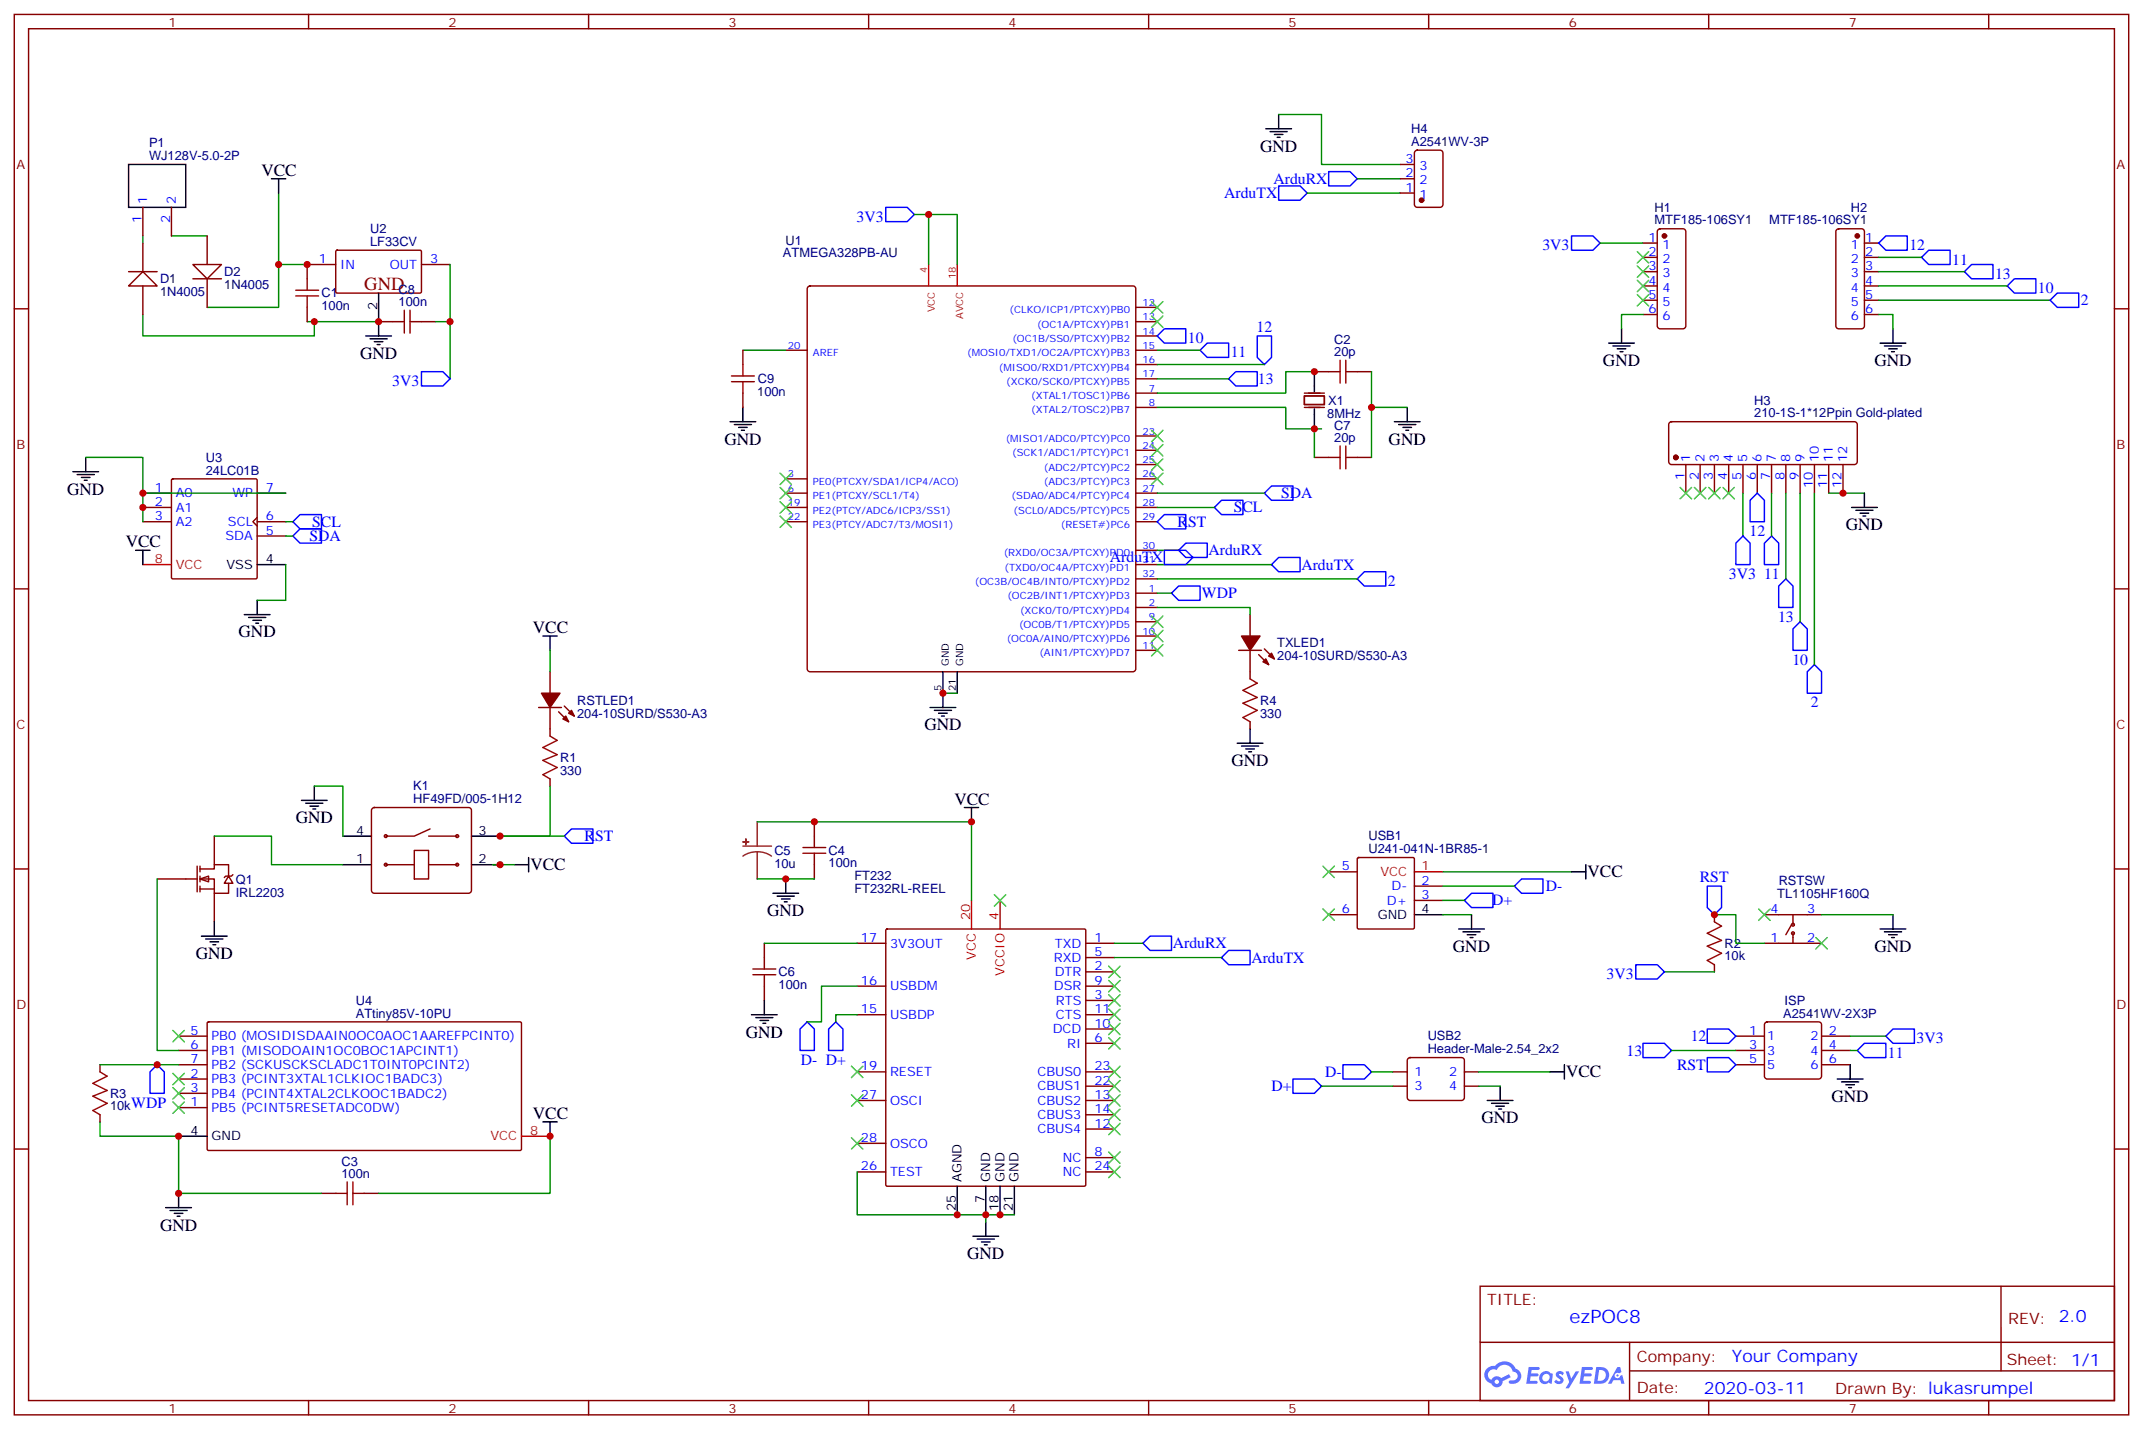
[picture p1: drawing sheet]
<svg xmlns="http://www.w3.org/2000/svg" width="529mm" height="353mm" viewBox="0 0 529 353" stroke-linecap="round" stroke-linejoin="round" font-family="sans-serif">
<g fill="none" stroke="#870000" stroke-width=".35">
<path d="M3.5 3.6h522.1v345.7h-522.1zM7.1 7.1h515v338.7h-515zM76.2 3.6v3.5M145.3 3.6v3.5M214.5 3.6v3.5M283.6 3.6v3.5M352.8 3.6v3.5M421.9 3.6v3.5M491.1 3.6v3.5M3.5 76.2h3.6M522.1 76.2h3.5M3.5 145.4h3.6"/>
<path d="M522.1 145.4h3.5M3.5 214.5h3.6M522.1 214.5h3.5M3.5 283.7h3.6M522.1 283.7h3.5M365.5 317.5h156.6v28.3h-156.6zM494.1 317.6v20.8M365.5 331.4h156.5M402.4 338.4h119.6M402.4 331.4v14.1M76.2 345.8v3.5M145.3 345.8v3.5"/>
<path d="M214.5 345.8v3.5M283.6 345.8v3.5M352.8 345.8v3.5M421.9 345.8v3.5M491.1 345.8v3.5"/>
</g>
<g fill="#5487ff">
<path d="M384.5 338.7a1.22 1.22 0 0 1 1.7 .3l-.4 .6a.47 .47 0 0 0-.3-.5 .47 .47 0 0 0-.6 .2l.1 .2a1.3 1.3 0 0 1 1 1.7 1.39 1.39 0 0 1-2.2-.1l.4-.5 .8 .4a.29 .29 0 0 0 .3-.3 .29 .29 0 0 0-.3-.3 1.04 1.04 0 0 1-.5-1.7z"/>
<path d="M377.5 337.5h2.3a.37 .37 0 0 1 .4 .3 .37 .37 0 0 1-.4 .4h-1.6l-.1 .9h1.5l.3 .3-.4 .4h-1.5l-.2 1.1h1.5a.36 .36 0 0 1 .4 .4 .36 .36 0 0 1-.4 .3h-2.4z"/>
<path d="M390.6 337.5h2.4a.37 .37 0 0 1 .4 .3 .37 .37 0 0 1-.4 .4h-1.7l-.1 .9h1.5l.4 .3-.4 .4h-1.6l-.2 1.1h1.6a.36 .36 0 0 1 .4 .3 .36 .36 0 0 1-.4 .4h-2.5z"/>
<path d="M399.4 337.5h.7l.3 1.2-.6 .3a.69 .69 0 0 0-1 .3 .69 .69 0 0 0 .4 1 .69 .69 0 0 0 .9-.6l.5-.3 .5 2.2h-.7l-.3-.9h-1.7l-.5 .9h-.9z"/>
<path d="M386.6 338.5h.8l.6 1.9 1.1-1.9h.8l-2.5 4.2h-.8l.9-1.5z"/>
<path d="M394.2 337.5l-.6 4.1h1.3a2.11 2.11 0 0 0 2.5-2.1 2.11 2.11 0 0 0-2.6-2zM394.9 338.2a1.39 1.39 0 0 1 1.6 1.4 1.39 1.39 0 0 1-1.7 1.3h-.3z"/>
<path d="M380.5 339.1a1.47 1.47 0 0 0-.2 2.1 1.47 1.47 0 0 0 2.1 .1l.8 .3 .2-2.3-.1-.2-.4-.1a1.49 1.49 0 0 0-2.4 .1zM381.1 339.5a.92 .92 0 0 1 1.6 .5 .92 .92 0 0 1-1.3 1 .9 .9 0 0 1-.3-1.5z"/>
<path d="M367.2 337.8a2.18 2.18 0 0 0 1 3.8 1.44 1.44 0 0 0 1.7 .9 1.44 1.44 0 0 0 1.1-1.5l2.1-1-.5-.7-1.9 .9a1.47 1.47 0 0 0-2.4 .5 1.39 1.39 0 0 1-.7-2 1.39 1.39 0 0 1 2-.5 2.12 2.12 0 0 1 2.2-1.3 2.12 2.12 0 0 1 1.8 1.7 1.07 1.07 0 0 1 1.2 1.1 1.07 1.07 0 0 1-1.1 1.1h-.6a.43 .43 0 0 0-.5 .3 .43 .43 0 0 0 .4 .5 1.98 1.98 0 0 0 2.5-1.2 1.98 1.98 0 0 0-1.3-2.5 2.98 2.98 0 0 0-5-.7l-1.1 .1zM369.1 341.1a.55 .55 0 0 1 1.1 0 .55 .55 0 0 1-1.1 0z"/>
<circle cx="399.4" cy="339.6" r=".26"/>
</g>
<path d="M35.3 58.2v1.8M42.3 58.2h8.9M35.3 77.6v5.3h42.3v-3.5M68.8 65.3v10.6h-17.6" fill="none" stroke="#008700" stroke-width=".35"/>
<path d="M47.6 65.3h7.1l-3.5 3.5z" fill="#fff" stroke="#870000" stroke-width=".35"/>
<path d="M51.2 58.2v7.1M47.6 68.8h7.1M51.2 68.8v7.1" fill="none" stroke="#870000" stroke-width=".35"/>
<path d="M31.7 70.6l3.6-3.5 3.5 3.5z" fill="#fff" stroke="#870000" stroke-width=".35"/>
<g fill="none" stroke="#870000" stroke-width=".35">
<path d="M35.3 51.2v7M42.3 51.2v7M31.7 67.1h7.1M35.3 60v7.1M35.3 70.6v7M75.8 75.9v3.5M82.9 65.3h-7.1v3.5M83 61.9l.3-.1h20.6l.2 .3-.1 10.1-.3 .2-20.6-.1-.2-.3zM104.1 65.3h7M42.4 118.4l.3-.2h20.4l.4 .2v24.2l-.2 .3h-20.6l-.3-.2zM35.3 121.7h7M35.3 128.8h7"/>
<path d="M35.3 125.3h7M63.5 127.7l-1.1 1.1 1.1 1.1M63.5 121.7h7.1M63.5 132.3h7.1M63.5 128.8h7.1M44.1 255.8h7.1M44.1 259.3h7.1M51.2 252.4l.3-.1h77.1l.2 .3-.1 31.2-.3 .2h-77.1l-.1-.3zM24.7 262.9v1.7M24.7 275.2v1.8M44.1 273.4h7.1M44.1 266.4h7.1"/>
<path d="M44.1 269.9h7.1M44.1 262.9h7.1M79.4 294.6h3.5M90 294.6h3.5"/>
</g>
<path d="M68.8 47.7v17.6h7M75.8 79.4h17.7M111.1 65.3v28.2M21.2 112.9h14.1v15.9M70.6 139.4v8.8h-7.1M70.6 128.8h1.7M70.6 132.3h1.7M24.7 277v3.5h19.4v14.1h35.3M24.7 262.9h19.4M135.8 280.5v14.1h-42.3" fill="none" stroke="#008700" stroke-width=".35"/>
<path d="M73 73.1h5.7M73 71.6h5.7M75.8 68.8v2.8M75.8 73.1v2.8M24.7 264.6l1.8 1.1-3.6 1.7 3.6 1.8-3.6 1.4 3.6 1.8-3.6 1.7 1.8 1.1M82.9 294.6h2.8M85.7 291.8v5.6M87.1 291.8v5.6M87.1 294.6h2.9" fill="none" stroke="#a10000" stroke-width=".35"/>
<g fill="none" stroke="#000" stroke-width=".35">
<path d="M31.7 40.6h14.2v10.6h-14.2zM67 44.1h3.6M68.8 44.1v3.6M93.5 72.4v10.5M90.3 82.9h6.4M91.4 83.6h4.2M92.4 84.3h2.1M93.1 85.1h.7M18 116.5h6.3M19 117.2h4.3M20.1 117.9h2.1M20.8 118.6h.7"/>
<path d="M21.2 112.9v3.6M63.5 139.4h7.1M60.3 151.7h6.4M61.4 152.4h4.2M62.4 153.1h2.2M63.1 153.8h.8M63.5 148.2v3.5M40.9 298.1h6.4M42 298.8h4.2M43 299.5h2.2M44.1 280.5h7.1M44.1 294.6v3.5"/>
<path d="M43.7 300.2h.7"/>
</g>
<path d="M104.1 91.8h5.3l1.7 1.7-1.7 1.8h-5.3zM72.3 132.3l1.8-1.7h5.3v3.5h-5.3zM74.1 127h5.3v3.6h-5.3l-1.8-1.8zM38.8 262.9l1.8 1.7v5.3h-3.6v-5.3z" fill="none" stroke="#00f" stroke-width=".35"/>
<path d="M35.3 139.4h7M128.8 280.5h7" fill="none" stroke="#f00" stroke-width=".35"/>
<g fill="#fff" stroke="#870000" stroke-width=".35">
<path d="M49.4 217l2.1-.7v1.4z"/>
<path d="M56.4 216.3l1.1 1.8h-2.1z"/>
</g>
<g fill="none" stroke="#870000" stroke-width=".35">
<path d="M349.5 37.3l.5-.2h5.6a.71 .71 0 0 1 .7 .7v12.7a.76 .76 0 0 1-.7 .7h-5.6a.76 .76 0 0 1-.8-.7v-12.7zM345.7 47.7h3.5M345.7 44.1h3.5M345.7 40.6h3.5M409.5 56.7l.4-.2h5.7a.71 .71 0 0 1 .7 .7v23.3a.76 .76 0 0 1-.7 .7h-5.7a.76 .76 0 0 1-.7-.7v-23.3zM453.6 56.7l.4-.2h5.7a.71 .71 0 0 1 .7 .7v23.3a.76 .76 0 0 1-.7 .7h-5.7a.76 .76 0 0 1-.7-.7v-23.3zM93.5 79.4h3.5M104.1 79.4h3.5M280.5 75.9h5.3M280.5 79.4h5.3M405.7 60h3.5M405.7 63.5h3.5"/>
<path d="M405.7 67.1h3.5M405.7 70.6h3.5M405.7 74.1h3.5M405.7 77.6h3.5M460.4 60h3.5M460.4 63.5h3.5M460.4 67.1h3.5M460.4 70.6h3.5M460.4 74.1h3.5M460.4 77.6h3.5M183.4 86.5v3.5M183.4 97v3.6"/>
<path d="M194 86.5h5.3M280.5 97h5.3M280.5 86.5h5.3M280.5 82.9h5.3M280.5 90h5.3M280.5 93.5h5.3M322.1 97.8h4.9v2.1h-4.9zM322.1 97h4.9M324.6 91.8h3.5M335.1 91.8h3.6M194 118.2h5.3M280.5 118.2h5.3"/>
<path d="M280.5 100.6h5.3M280.5 107.6h5.3M280.5 111.2h5.3M280.5 114.7h5.3M322.1 100.6h4.9M324.6 112.9h3.5M335.1 112.9h3.6M412.3 104.3l.4-.2h45.2a.71 .71 0 0 1 .7 .7v9.2a.76 .76 0 0 1-.7 .7h-45.2a.76 .76 0 0 1-.7-.7v-9.2zM416.3 114.7v7M419.8 114.7v7M423.3 114.7v7M426.9 114.7v7"/>
<path d="M430.4 114.7v7M433.9 114.7v7M437.4 114.7v7M441 114.7v7M444.5 114.7v7M448 114.7v7M451.6 114.7v7M455.1 114.7v7M194 121.7h5.3M194 128.8h5.3M194 125.3h5.3M280.5 121.7h5.3"/>
<path d="M280.5 135.9h5.3M280.5 139.4h5.3M280.5 128.8h5.3M280.5 125.3h5.3M280.5 146.4h5.3M280.5 150h5.3M280.5 153.5h5.3M280.5 157h5.3M280.5 142.9h5.3M308.7 151.7v5.3M133 174.7h5.6M135.8 165.8v5.3"/>
<path d="M135.8 174.7v7M137.9 175.7l2.5 2.5M139.3 174.3l2.5 2.5M280.5 160.5h5.3M305.9 160.5h5.6M308.7 160.5v7.1M308.7 178.2v1.8M310.8 161.6l2.5 2.5M312.2 160.2l2.5 2.5M92 199.6l.4-.2h23.3a.71 .71 0 0 1 .7 .7v19.7a.76 .76 0 0 1-.7 .7h-23.3a.76 .76 0 0 1-.7-.7v-19.7zM135.8 192.3v1.8M38.8 217h9.9"/>
<path d="M48.7 213.8v6.4M49.4 214.5h3.5v-1h3.5v2.8M49.4 217h3.5v3.5h3.5v-2.4M49.4 219.5h3.5M49.4 213.8v1.4M49.4 216.3v1.4M49.4 218.8v1.4M52.9 206.4v7.1M57.5 215.9l-.4 .4h-1.4l-.3 .3M95.2 213.5h7.1M102.3 209.9h3.5v7.1h-3.5zM105.8 206.4h7.1"/>
<path d="M105.8 213.5h7.1M106.2 204.6l-3.9 1.8h-7.1M201.1 202.9v3.5M201.1 213.5v3.5M328.1 215.2h7M335.2 211.9l.3-.2h13.4l.3 .2v17.1l-.1 .3h-13.6l-.3-.2zM349.2 218.8h7.1M52.9 220.5v7.1M188.7 232.9v3.5M211.7 232.9h7M218.8 229.5l.3-.2h48.7l.3 .2v63l-.2 .3h-48.8l-.3-.2zM268.1 236.4h7.1"/>
<path d="M268.1 232.9h7.1M268.1 239.9h7.1M328.1 225.8h7M349.2 222.3h7.1M423.3 225.8v1.8M423.3 238.2v1.7M435.7 232.9h14.1M435.7 225.8h14.1M442.4 228.3l-1.4 2.5M442.7 225.8v2.5M442.7 230.4v2.5M188.7 243.5v3.5"/>
<path d="M211.7 243.5h7M211.7 250.5h7M268.1 257.6h7.1M268.1 243.5h7.1M268.1 254h7.1M268.1 250.5h7.1M268.1 247h7.1M428.6 255.8h7.1M428.6 259.3h7.1M435.9 252.5l.5-.2h12.7a.71 .71 0 0 1 .7 .7v12.7a.76 .76 0 0 1-.7 .7h-12.7a.76 .76 0 0 1-.7-.7v-12.7zM449.8 255.8h7M449.8 259.3h7"/>
<path d="M211.7 271.7h7M211.7 264.6h7M268.1 278.7h7.1M268.1 271.7h7.1M268.1 275.2h7.1M268.1 264.6h7.1M268.1 268.1h7.1M344 264.6h3.5M344 268.1h3.5M347.7 261.3l.5-.2h12.7a.71 .71 0 0 1 .7 .7v9.2a.76 .76 0 0 1-.7 .7h-12.7a.76 .76 0 0 1-.7-.7v-9.2zM361.6 264.6h3.5M361.6 268.1h3.5"/>
<path d="M428.6 262.9h7.1M449.8 262.9h7M211.7 289.3h7M211.7 282.3h7M268.1 289.3h7.1M268.1 285.8h7.1"/>
<circle cx="95.3" cy="213.5" r=".35"/>
<circle cx="95.3" cy="206.4" r=".35"/>
<circle cx="112.9" cy="213.5" r=".35"/>
<circle cx="112.9" cy="206.4" r=".35"/>
<circle cx="442.7" cy="230.4" r=".35"/>
<circle cx="442.7" cy="228.3" r=".35"/>
</g>
<g fill="none" stroke="#000" stroke-width=".35">
<path d="M312.6 31.8h6.3M313.6 32.5h4.3M314.7 33.2h2.1M315.4 33.9h.7M315.7 28.3v3.5M324.6 91.8v4.9M397.2 84.7h6.4M398.3 85.4h4.2M399.3 86.1h2.2M400 86.8h.8M400.4 81.2v3.5M464.3 84.7h6.3"/>
<path d="M465.3 85.4h4.2M466.4 86.1h2.1M467.1 86.8h.7M467.4 81.2v3.5M180.3 104.1h6.3M181.3 104.8h4.3M182.4 105.5h2.1M183.1 106.2h.7M183.4 100.6v3.5M324.6 100.9v5M344.3 104.1h6.4M345.4 104.8h4.2"/>
<path d="M346.4 105.5h2.1M347.1 106.2h.7M347.5 100.6v3.5M33.5 135.9h3.5M35.3 135.9v3.5M457.2 125.3h6.3M458.3 126h4.2M459.3 126.7h2.1M460 127.4h.7M460.4 121.7v3.6M134.1 157h3.5M135.8 157v3.5"/>
<path d="M229.7 174.7h6.3M230.7 175.4h4.2M231.8 176.1h2.1M232.5 176.8h.7M232.8 165.8v8.9M236.4 165.8v5.3M308.7 180v3.5M74.4 197.6h6.4M75.5 198.3h4.2M76.6 199h2.1M77.3 199.7h.7M77.6 194.1v3.5"/>
<path d="M238.1 199.4h3.6M239.9 199.4v3.5M305.5 183.5h6.4M306.6 184.2h4.2M307.6 184.9h2.1M308.3 185.6h.7M84.7 206.4h7M84.7 213.5h7M116.4 206.4h7.1M116.4 213.5h7.1M127 213.5h3.5M130.5 211.7v3.5"/>
<path d="M194 217v3.5M388.1 215.2h3.5M391.6 213.5v3.5M49.7 231.1h6.4M50.8 231.8h4.2M51.9 232.5h2.1M52.6 233.2h.7M52.9 227.6v3.5M190.9 220.5h6.3M191.9 221.2h4.2M193 221.9h2.1M193.7 222.6h.7"/>
<path d="M349.2 225.8h7.1M360.2 229.3h6.3M361.2 230h4.3M362.3 230.8h2.1M363 231.5h.7M363.4 225.8v3.5M464.3 229.3h6.3M465.3 230h4.2M466.4 230.8h2.1M467.1 231.5h.7M467.4 225.8v3.5M185.6 250.5h6.3"/>
<path d="M186.6 251.2h4.3M187.7 251.9h2.1M188.4 252.6h.7M188.7 247v3.5M134.1 277h3.5M135.8 277v3.5M367.2 271.7h6.4M368.3 272.4h4.2M369.4 273.1h2.1M370.1 273.8h.7M370.4 268.1v3.6M382.8 264.6h3.5"/>
<path d="M386.3 262.9v3.5M453.7 266.4h6.3M454.7 267.1h4.3M455.8 267.8h2.1M456.5 268.5h.7M456.8 262.9v3.5M236.4 292.8v7.1M243.4 292.8v7.1M246.9 292.8v7.1M250.5 292.8v7.1M240.2 305.2h6.4M241.3 305.9h4.2"/>
<path d="M242.4 306.6h2.1M243.1 307.3h.7M243.4 301.7v3.5"/>
</g>
<g fill="none" stroke="#008700" stroke-width=".35">
<path d="M315.7 28.3h10.6v12.3h19.4M225.8 53h3.5v12.3M229.3 53h7.1v12.3M322.8 47.7h22.9M335.1 44.1h10.6M107.6 79.4h3.5M395.1 60h10.6M405.7 77.6h-5.3v3.6M463.9 77.6h3.5v3.6M463.9 63.5h10.6M463.9 70.6h31.8M463.9 74.1h42.3"/>
<path d="M463.9 67.1h21.2M183.4 86.5h10.6M285.8 86.5h10.5M285.8 90h26.4M285.8 93.5h17.6M324.6 91.8h-7.1v5.2h-31.7M338.7 91.8v21.1M285.8 100.6h31.7v5.3h8.8M324.6 105.9v7M338.7 100.6h8.8M35.3 121.7h35.3M285.8 121.7h26.4"/>
<path d="M285.8 135.9h5.2M285.8 139.4h28.2M285.8 125.3h14.1M430.4 121.7v10.6M437.4 121.7v10.6M441 121.7v21.2M444.5 121.7v31.8M448 121.7v42.4M451.6 121.7h8.8M285.8 150h22.9v1.7M285.8 142.9h49.3M285.8 146.4h3.5"/>
<path d="M135.8 160.5v5.3M232.8 171.1h3.6M77.6 194.1h7.1v12.3M135.8 194.1v12.3h-12.3h15.8M38.8 217v42.3h5.3M52.9 206.4h14.1v7.1h17.7M121.7 213.5h5.3M187 202.9h52.9v19.4M187 217h14.1M356.3 218.8h17.6M356.3 215.2h31.8M188.7 232.9h23"/>
<path d="M275.2 232.9h7M275.2 236.4h26.4M356.3 225.8h7.1M356.3 222.3h5.3M411 239.9h12.3M423.3 225.8h5.3v7.1h7.1M449.8 225.8h17.6M211.7 250.5h-5.3v1.8M211.7 243.5h-8.9v8.8h-3.5M412.7 259.3h15.9M456.8 255.8h8.9M456.8 259.3h1.8"/>
<path d="M326.3 268.1h17.7M338.7 264.6h5.3M365.1 268.1h5.3M365.1 264.6h17.7M211.7 289.3v10.6h38.8M243.4 299.9v1.8"/>
</g>
<g fill="none" stroke="#00f" stroke-width=".35">
<path d="M218.7 51.2h5.3l1.8 1.8-1.8 1.7h-5.3zM315.7 45.9h5.3l1.8 1.8-1.8 1.7h-5.3zM328.1 42.4h5.3l1.7 1.7-1.7 1.8h-5.3zM388.1 58.2h5.2l1.8 1.8-1.8 1.8h-5.2zM465.7 58.2h5.3v3.6h-5.3l-1.8-1.8zM476.2 61.8h5.3v3.5h-5.3l-1.7-1.8zM486.8 65.3h5.3v3.5h-5.3l-1.7-1.7zM497.4 68.8h5.3v3.6h-5.3l-1.7-1.8zM508 72.4h5.3v3.5h-5.3l-1.8-1.8zM287.5 81.2h5.3v3.5h-5.3l-1.7-1.8zM298.1 84.7h5.3v3.5h-5.3l-1.8-1.7zM303.4 93.5l1.8-1.7h5.2v3.5h-5.2z"/>
<path d="M310.4 82.9h3.6v5.3l-1.8 1.8-1.8-1.8zM314 120h5.3v3.5h-5.3l-1.8-1.8zM285.8 128.8l1.7-1.8h5.3v3.6h-5.3zM287.5 135.9h5.3l1.8 1.7-1.8 1.8h-5.3zM291 135.9l1.8-1.8h5.3v3.5h-5.3zM299.9 125.3l1.7-1.8h5.3v3.5h-5.3zM315.7 137.6h5.3v3.5h-5.3l-1.7-1.7zM430.4 132.3l1.8 1.8v5.3h-3.6v-5.3zM432.2 123.5l1.7-1.8 1.8 1.8v5.3h-3.5zM435.7 134.1l1.7-1.8 1.8 1.8v5.3h-3.5zM291 144.7h5.3v3.5h-5.3l-1.7-1.8zM336.9 141.1h5.3v3.6h-5.3l-1.8-1.8z"/>
<path d="M439.2 144.7l1.8-1.8 1.7 1.8v5.3h-3.5zM444.5 153.5l1.8 1.8v5.2h-3.6v-5.2zM446.3 165.8l1.7-1.7 1.8 1.7v5.3h-3.5zM139.3 206.4l1.8-1.8h5.3v3.6h-5.3zM373.9 218.8l1.8-1.8h5.3v3.5h-5.3zM421.6 218.8h3.5v5.2l-1.8 1.8-1.7-1.8zM282.2 232.9l1.8-1.8h5.3v3.5h-5.3zM303.4 234.6h5.3v3.6h-5.3l-1.8-1.8zM361.6 222.3l1.8-1.8h5.3v3.5h-5.3zM403.9 238.2h5.3l1.8 1.7-1.8 1.8h-5.3zM197.6 254l1.7-1.7 1.8 1.7v5.3h-3.5zM204.6 254l1.8-1.7 1.7 1.7v5.3h-3.5z"/>
<path d="M405.7 257.6h5.3l1.7 1.7-1.7 1.8h-5.3zM421.6 254h5.3l1.7 1.8-1.7 1.8h-5.3zM460.4 257.6h5.3v3.5h-5.3l-1.8-1.8zM467.4 254h5.3v3.6h-5.3l-1.7-1.8zM319.3 266.4h5.3l1.7 1.7-1.7 1.8h-5.3zM331.6 262.9h5.3l1.8 1.7-1.8 1.8h-5.3zM421.6 261.1h5.3l1.7 1.8-1.7 1.7h-5.3z"/>
</g>
<g fill="none" stroke="#a10000" stroke-width=".35">
<path d="M97 79.4h2.8M99.8 76.6v5.6M101.2 76.6v5.6M101.2 79.4h2.9M180.6 94.2h5.7M180.6 92.8h5.7M183.4 90v2.8M183.4 94.2v2.8M328.1 91.8h2.8M330.9 88.9v5.7M332.3 88.9v5.7M332.3 91.8h2.8"/>
<path d="M328.1 112.9h2.8M330.9 110.1v5.6M332.3 110.1v5.6M332.3 112.9h2.8M308.7 167.6l1.7 1.1-3.5 1.7 3.5 1.8-3.5 1.4 3.5 1.8-3.5 1.7 1.8 1.1M135.8 181.7l1.8 1.1-3.5 1.7 3.5 1.8-3.5 1.4 3.5 1.8-3.5 1.7 1.7 1.1M198.3 210.6h5.6M198.3 209.2h5.6M201.1 206.4v2.8M201.1 210.6v2.9M185.9 239.2h5.7M188.7 236.4v2.8"/>
<path d="M423.3 227.6l1.8 1-3.5 1.8 3.5 1.8-3.5 1.4 3.5 1.7-3.5 1.8 1.7 1.1M185.9 240.6h5.7M188.7 240.6v2.9"/>
</g>
<g fill="#870000" stroke="#870000" stroke-width=".35">
<path d="M139 177.5l.7-.7 .7 1.4z"/>
<path d="M140.4 176.1l.7-.7 .7 1.4z"/>
<path d="M133.7 171.1h4.6l-2.5 3.6z"/>
<path d="M312.6 162.7l.7 1.4-1.4-.7z"/>
<path d="M314 161.3l.7 1.4-1.4-.7z"/>
<path d="M306.6 157h4.5l-2.4 3.5z"/>
<circle cx="411" cy="58.2" r=".53"/>
<circle cx="458.6" cy="58.2" r=".53"/>
<circle cx="413.8" cy="112.9" r=".53"/>
<circle cx="351" cy="49.4" r=".53"/>
</g>
<path d="M229.3 65.3v5.3M236.4 65.3v5.3M349.2 215.2h7.1M239.9 222.3v7M246.9 222.3v7" fill="none" stroke="#f00" stroke-width=".35"/>
<g fill="none" stroke="#3c3" stroke-width=".35">
<path d="M284.3 74.5l2.9 2.8M284.3 78l2.9 2.8M287.2 74.5l-2.9 2.8M287.2 78l-2.9 2.8M404.3 62.1l2.8 2.8M404.3 65.7l2.8 2.8M404.3 69.2l2.8 2.8M404.3 72.7l2.8 2.8M407.1 62.1l-2.8 2.8M407.1 65.7l-2.8 2.8M407.1 69.2l-2.8 2.8M407.1 72.7l-2.8 2.8"/>
<path d="M192.6 116.8l2.8 2.8M195.4 116.8l-2.8 2.8M284.3 106.2l2.9 2.8M284.3 109.7l2.9 2.9M284.3 113.3l2.9 2.8M284.3 116.8l2.9 2.8M287.2 106.2l-2.9 2.8M287.2 109.7l-2.9 2.9M287.2 113.3l-2.9 2.8M287.2 116.8l-2.9 2.8M192.6 127.4l2.8 2.8M192.6 123.9l2.8 2.8"/>
<path d="M192.6 120.3l2.8 2.9M195.4 127.4l-2.8 2.8M195.4 123.9l-2.8 2.8M195.4 120.3l-2.8 2.9M414.9 120.3l2.8 2.9M417.7 120.3l-2.8 2.9M418.4 120.3l2.8 2.9M421.2 120.3l-2.8 2.9M421.9 120.3l2.8 2.9M424.7 120.3l-2.8 2.9M425.4 120.3l2.9 2.9M428.3 120.3l-2.9 2.9"/>
<path d="M284.3 152.1l2.9 2.8M284.3 155.6l2.9 2.8M284.3 159.1l2.9 2.9M287.2 152.1l-2.9 2.8M287.2 155.6l-2.9 2.8M287.2 159.1l-2.9 2.9M326.7 213.8l2.8 2.8M329.5 213.8l-2.8 2.8M245.5 220.9l2.9 2.8M248.4 220.9l-2.9 2.8M273.8 238.5l2.8 2.8M276.6 238.5l-2.8 2.8"/>
<path d="M326.7 224.4l2.8 2.8M329.5 224.4l-2.8 2.8M434.3 224.4l2.8 2.8M437.1 224.4l-2.8 2.8M448.4 231.5l2.8 2.8M451.2 231.5l-2.8 2.8M42.7 254.4l2.8 2.8M45.5 254.4l-2.8 2.8M273.8 256.2l2.8 2.8M273.8 242l2.8 2.9M273.8 245.6l2.8 2.8M273.8 249.1l2.8 2.8"/>
<path d="M273.8 252.6l2.8 2.8M276.6 256.2l-2.8 2.8M276.6 242l-2.8 2.9M276.6 245.6l-2.8 2.8M276.6 249.1l-2.8 2.8M276.6 252.6l-2.8 2.8M42.7 272l2.8 2.8M42.7 268.5l2.8 2.8M42.7 265l2.8 2.8M45.5 272l-2.8 2.8M45.5 268.5l-2.8 2.8M45.5 265l-2.8 2.8"/>
<path d="M210.3 270.3l2.8 2.8M210.3 263.2l2.8 2.8M213.1 270.3l-2.8 2.8M213.1 263.2l-2.8 2.8M273.8 277.3l2.8 2.8M273.8 273.8l2.8 2.8M273.8 270.3l2.8 2.8M273.8 266.7l2.8 2.9M273.8 263.2l2.8 2.8M276.6 277.3l-2.8 2.8M276.6 273.8l-2.8 2.8M276.6 270.3l-2.8 2.8"/>
<path d="M276.6 266.7l-2.8 2.9M276.6 263.2l-2.8 2.8M210.3 280.8l2.8 2.9M213.1 280.8l-2.8 2.9M273.8 287.9l2.8 2.8M273.8 284.4l2.8 2.8M276.6 287.9l-2.8 2.8M276.6 284.4l-2.8 2.8"/>
</g>
<path d="M183.4 208.9h7.1M187 210.3l1.8 .2 1.7 .8M187 210.3l-1.9 .2-1.7 .8M187 202.9v6M187 210.3v6.7" fill="none" stroke="#8c2424" stroke-width=".35"/>
<g fill="#8c2424" stroke="#8c2424" stroke-width=".35">
<path d="M183.4 207.8l1.5 .1z"/>
<path d="M184.1 207.1l.1 1.4z"/>
</g>
<path d="M199.6 70.8l.4-.2h79.8a.71 .71 0 0 1 .7 .7v93.8a.76 .76 0 0 1-.7 .7h-79.8a.76 .76 0 0 1-.7-.7v-93.8z" fill="none" stroke="#850000" stroke-width=".35"/>
<g fill="#c00">
<circle cx="123.5" cy="206.4" r=".88"/>
<circle cx="455.1" cy="121.7" r=".88"/>
<circle cx="423.3" cy="225.8" r=".88"/>
<circle cx="324.6" cy="105.9" r=".88"/>
<circle cx="324.6" cy="91.8" r=".88"/>
<circle cx="232.8" cy="171.1" r=".88"/>
<circle cx="135.8" cy="280.5" r=".88"/>
<circle cx="201.1" cy="202.9" r=".88"/>
<circle cx="236.4" cy="299.9" r=".88"/>
<circle cx="246.9" cy="299.9" r=".88"/>
<circle cx="243.4" cy="299.9" r=".88"/>
<circle cx="77.6" cy="79.4" r=".88"/>
<circle cx="93.5" cy="79.4" r=".88"/>
<circle cx="75.8" cy="65.3" r=".88"/>
<circle cx="68.8" cy="65.3" r=".88"/>
<circle cx="35.3" cy="125.3" r=".88"/>
<circle cx="35.3" cy="121.7" r=".88"/>
<circle cx="44.1" cy="294.6" r=".88"/>
<circle cx="44.1" cy="280.5" r=".88"/>
<circle cx="38.8" cy="262.9" r=".88"/>
<circle cx="194" cy="217" r=".88"/>
<circle cx="239.9" cy="202.9" r=".88"/>
<circle cx="338.7" cy="100.6" r=".88"/>
<circle cx="111.1" cy="79.4" r=".88"/>
<circle cx="229.3" cy="53" r=".88"/>
<circle cx="123.5" cy="213.5" r=".88"/>
</g>
<text font-size="4.6" fill="#800" x="90" y="71.6">GND</text>
<text font-size="4.6" fill="#00f" x="387.6" y="326.6">ezPOC8</text>
<g font-size="4.2">
<text x="311.1" y="37.4">GND</text>
<text x="64.6" y="43.4">VCC</text>
<text x="88.9" y="88.6">GND</text>
<text x="395.8" y="90.3">GND</text>
<text x="462.8" y="90.3">GND</text>
<text x="178.9" y="109.7">GND</text>
<text x="342.9" y="109.7">GND</text>
<text x="16.6" y="122.1">GND</text>
<text x="455.8" y="130.9">GND</text>
<text x="31" y="135.1">VCC</text>
<text x="58.9" y="157.4">GND</text>
<text x="131.6" y="156.3">VCC</text>
<text x="228.2" y="180.3">GND</text>
<text x="304.1" y="189.1">GND</text>
<text x="73" y="203.2">GND</text>
<text x="235.7" y="198.6">VCC</text>
<text x="131" y="214.8">VCC</text>
<text x="392" y="216.6">VCC</text>
<text x="189.4" y="226.2">GND</text>
<text x="48.3" y="236.7">GND</text>
<text x="358.8" y="235">GND</text>
<text x="462.8" y="235">GND</text>
<text x="184.1" y="256.2">GND</text>
<text x="386.7" y="266">VCC</text>
<text x="452.3" y="272">GND</text>
<text x="131.6" y="276.3">VCC</text>
<text x="365.8" y="277.3">GND</text>
<text x="39.5" y="303.8">GND</text>
<text x="238.8" y="310.8">GND</text>
</g>
<g font-size="4.2" fill="#00f">
<text x="427.7" y="336.4">Your Company</text>
<text x="420.7" y="344.2">2020-03-11</text>
</g>
<g font-size="3.9" fill="#00f">
<text x="314.4" y="45.4">ArduRX</text>
<text x="302.3" y="48.9">ArduTX</text>
<text x="211.5" y="54.7">3V3</text>
<text x="380.9" y="61.8">3V3</text>
<text x="471.5" y="61.8">12</text>
<text x="482.1" y="65.3">11</text>
<text x="492.7" y="68.8">13</text>
<text x="503.2" y="72.4">10</text>
<text x="513.8" y="75.4">2</text>
<text x="310.3" y="81.9">12</text>
<text x="293.3" y="84.7">10</text>
<text x="303.9" y="88.2">11</text>
<text x="96.9" y="95.3">3V3</text>
<text x="310.6" y="94.8">13</text>
<text x="316.3" y="123">SDA</text>
<text x="77.1" y="130">SCL</text>
<text x="290.8" y="130.1">RST</text>
<text x="304.6" y="126.5">SCL</text>
<text x="76.4" y="133.6">SDA</text>
<text x="298.4" y="137.1">ArduRX</text>
<text x="432" y="132.3">12</text>
<text x="274.1" y="138.9">ArduTX</text>
<text x="321.4" y="140.6">ArduTX</text>
<text x="426.9" y="142.9">3V3</text>
<text x="435.6" y="142.9">11</text>
<text x="296.8" y="147.6">WDP</text>
<text x="342.7" y="144.7">2</text>
<text x="439.1" y="153.5">13</text>
<text x="442.6" y="164.1">10</text>
<text x="447.1" y="174.7">2</text>
<text x="144.4" y="207.7">RST</text>
<text x="381.7" y="220">D-</text>
<text x="419.7" y="217.8">RST</text>
<text x="368.5" y="223.5">D+</text>
<text x="289.6" y="234.1">ArduRX</text>
<text x="309" y="237.6">ArduTX</text>
<text x="396.7" y="241.7">3V3</text>
<text x="417.5" y="257.1">12</text>
<text x="473.3" y="257.6">3V3</text>
<text x="197.8" y="262.9">D- D+</text>
<text x="401.6" y="260.6">13</text>
<text x="466.2" y="261.1">11</text>
<text x="314" y="269.4">D+</text>
<text x="327.2" y="265.9">D-</text>
<text x="414.1" y="264.1">RST</text>
<text x="32.4" y="273.4">WDP</text>
</g>
<g font-size="3.9" fill="#800">
<text x="367.2" y="322.1">TITLE:</text>
<text x="495.9" y="326.8">REV: 2.0</text>
<text x="404.1" y="336.3">Company:</text>
<text x="495.5" y="336.9">Sheet: 1/1</text>
<text x="404.1" y="344">Date:</text>
<text x="453.2" y="344.1">Drawn By: lukasrumpel</text>
</g>
<g font-size="3.2" fill="#800">
<text x="41.6" y="6.6">1</text>
<text x="110.8" y="6.6">2</text>
<text x="179.9" y="6.6">3</text>
<text x="249.1" y="6.6">4</text>
<text x="318.2" y="6.6">5</text>
<text x="387.3" y="6.6">6</text>
<text x="456.5" y="6.6">7</text>
<text x="4.1" y="41.7">A</text>
<text x="522.6" y="41.7">A</text>
<text x="4.1" y="110.8">B</text>
<text x="522.6" y="110.8">B</text>
<text x="4.1" y="180">C</text>
<text x="522.6" y="180">C</text>
<text x="4.1" y="249.1">D</text>
<text x="522.6" y="249.1">D</text>
<text x="41.6" y="348.8">1</text>
<text x="110.8" y="348.8">2</text>
<text x="179.9" y="348.8">3</text>
<text x="249.1" y="348.8">4</text>
<text x="318.2" y="348.8">5</text>
<text x="387.3" y="348.8">6</text>
<text x="456.5" y="348.8">7</text>
</g>
<g font-size="3.2" fill="#000080">
<text x="348.5" y="32.8">H4</text>
<text x="36.8" y="39.5">WJ128V-5.0-2P</text>
<text x="36.8" y="36.4">P1</text>
<text x="348.5" y="36">A2541WV-3P</text>
<text x="408.5" y="52.2">H1</text>
<text x="457" y="52.2">H2</text>
<text x="91.4" y="57.5">U2</text>
<text x="408.5" y="55.4">MTF185-106SY1</text>
<text x="436.9" y="55.4">MTF185-106SY1</text>
<text x="91.4" y="60.7">LF33CV</text>
<text x="193.3" y="63.5">ATMEGA328PB-AU</text>
<text x="194" y="60.4">U1</text>
<text x="39.5" y="69.9">D1</text>
<text x="55.4" y="71.3">1N4005</text>
<text x="55.4" y="68.1">D2</text>
<text x="39.5" y="73.1">1N4005</text>
<text x="79.4" y="76.6">100n</text>
<text x="79.4" y="73.4">C1</text>
<text x="98.4" y="75.5">100n</text>
<text x="98.4" y="72.6">C8</text>
<text x="329.5" y="87.9">20p</text>
<text x="329.5" y="84.9">C2</text>
<text x="187.2" y="94.7">C9</text>
<text x="187" y="97.8">100n</text>
<text x="328" y="99.9">X1</text>
<text x="433.2" y="99.9">H3</text>
<text x="327.7" y="103.2">8MHz</text>
<text x="329.5" y="106.1">C7</text>
<text x="433.2" y="103">210-1S-1*12Ppin Gold-plated</text>
<text x="50.8" y="113.9">U3</text>
<text x="329.5" y="109">20p</text>
<text x="50.8" y="117.2">24LC01B</text>
<text x="315.4" y="159.8">TXLED1</text>
<text x="315.4" y="163">204-10SURD/S530-A3</text>
<text x="142.5" y="174">RSTLED1</text>
<text x="311.2" y="174">R4</text>
<text x="142.5" y="177.1">204-10SURD/S530-A3</text>
<text x="311.1" y="177.1">330</text>
<text x="138.3" y="191.2">330</text>
<text x="138.3" y="188.1">R1</text>
<text x="102.1" y="195.1">K1</text>
<text x="102.1" y="198.3">HF49FD/005-1H12</text>
<text x="337.9" y="207.5">USB1</text>
<text x="191.2" y="214.2">10u</text>
<text x="191.2" y="211">C5</text>
<text x="204.6" y="214.1">100n</text>
<text x="204.6" y="211.1">C4</text>
<text x="337.9" y="210.6">U241-041N-1BR85-1</text>
<text x="58.2" y="221.3">IRL2203</text>
<text x="58.2" y="218.1">Q1</text>
<text x="211" y="220.5">FT232RL-REEL</text>
<text x="211" y="217.3">FT232</text>
<text x="438.8" y="221.6">TL1105HF160Q</text>
<text x="439.2" y="218.4">RSTSW</text>
<text x="425.8" y="233.9">R2</text>
<text x="425.8" y="237.1">10k</text>
<text x="192.3" y="244.2">100n</text>
<text x="192.3" y="241">C6</text>
<text x="87.9" y="251.2">ATtiny85V-10PU</text>
<text x="87.9" y="248">U4</text>
<text x="440.3" y="251.2">A2541WV-2X3P</text>
<text x="440.7" y="248">ISP</text>
<text x="352.5" y="256.8">USB2</text>
<text x="352.5" y="260">Header-Male-2.54_2x2</text>
<text x="27.2" y="274.1">10k</text>
<text x="27.2" y="271">R3</text>
<text x="84.3" y="287.8">C3</text>
<text x="84.3" y="290.7">100n</text>
</g>
<g font-size="3.2" fill="#00f">
<text x="347.1" y="40.3">3</text>
<text x="347.1" y="47.3">1</text>
<text x="347.1" y="43.8">2</text>
<text x="350.6" y="45.5">2</text>
<text x="350.6" y="42">3</text>
<text x="36.3" y="50.5" transform="rotate(-90 36.3 50.5)">1</text>
<text x="43.4" y="50.5" transform="rotate(-90 43.4 50.5)">2</text>
<text x="350.6" y="49.1">1</text>
<text x="34.9" y="55" transform="rotate(-90 34.9 55)">1</text>
<text x="42" y="55" transform="rotate(-90 42 55)">2</text>
<text x="407" y="59.7">1</text>
<text x="460.6" y="59.7">1</text>
<text x="78.8" y="64.9">1</text>
<text x="106.2" y="64.9">3</text>
<text x="407" y="63.2">2</text>
<text x="410.5" y="61.4">1</text>
<text x="410.5" y="64.9">2</text>
<text x="457.1" y="61.4">1</text>
<text x="457.1" y="64.9">2</text>
<text x="460.6" y="63.2">2</text>
<text x="84" y="66.4">IN</text>
<text x="96.2" y="66.4">OUT</text>
<text x="407" y="66.7">3</text>
<text x="407" y="70.2">4</text>
<text x="410.5" y="68.5">3</text>
<text x="457.1" y="68.5">3</text>
<text x="460.6" y="66.7">3</text>
<text x="460.6" y="70.2">4</text>
<text x="407" y="73.8">5</text>
<text x="407" y="77.3">6</text>
<text x="410.5" y="72">4</text>
<text x="410.5" y="75.5">5</text>
<text x="457.1" y="72">4</text>
<text x="457.1" y="75.5">5</text>
<text x="460.6" y="73.8">5</text>
<text x="460.6" y="77.3">6</text>
<text x="410.5" y="79.1">6</text>
<text x="457.1" y="79.1">6</text>
<text x="417.3" y="114" transform="rotate(-90 417.3 114)">1</text>
<text x="420.9" y="114" transform="rotate(-90 420.9 114)">2</text>
<text x="424.4" y="114" transform="rotate(-90 424.4 114)">3</text>
<text x="427.9" y="114" transform="rotate(-90 427.9 114)">4</text>
<text x="431.4" y="114" transform="rotate(-90 431.4 114)">5</text>
<text x="435" y="114" transform="rotate(-90 435 114)">6</text>
<text x="438.5" y="114" transform="rotate(-90 438.5 114)">7</text>
<text x="442" y="114" transform="rotate(-90 442 114)">8</text>
<text x="445.6" y="114" transform="rotate(-90 445.6 114)">9</text>
<text x="449.1" y="114" transform="rotate(-90 449.1 114)">10</text>
<text x="452.6" y="114" transform="rotate(-90 452.6 114)">11</text>
<text x="456.1" y="114" transform="rotate(-90 456.1 114)">12</text>
<text x="415.9" y="118.5" transform="rotate(-90 415.9 118.5)">1</text>
<text x="419.5" y="118.5" transform="rotate(-90 419.5 118.5)">2</text>
<text x="423" y="118.5" transform="rotate(-90 423 118.5)">3</text>
<text x="426.5" y="118.5" transform="rotate(-90 426.5 118.5)">4</text>
<text x="430" y="118.5" transform="rotate(-90 430 118.5)">5</text>
<text x="433.6" y="118.5" transform="rotate(-90 433.6 118.5)">6</text>
<text x="437.1" y="118.5" transform="rotate(-90 437.1 118.5)">7</text>
<text x="440.6" y="118.5" transform="rotate(-90 440.6 118.5)">8</text>
<text x="444.1" y="118.5" transform="rotate(-90 444.1 118.5)">9</text>
<text x="38.2" y="121.4">1</text>
<text x="38.2" y="124.9">2</text>
<text x="43.4" y="122.8">A0</text>
<text x="57.4" y="122.8">WP</text>
<text x="65.6" y="121.4">7</text>
<text x="447.7" y="120.5" transform="rotate(-90 447.7 120.5)">10</text>
<text x="451.2" y="120.5" transform="rotate(-90 451.2 120.5)">11</text>
<text x="454.7" y="120.5" transform="rotate(-90 454.7 120.5)">12</text>
<text x="38.2" y="128.4">3</text>
<text x="43.4" y="129.9">A2</text>
<text x="43.4" y="126.3">A1</text>
<text x="56.3" y="129.9">SCL</text>
<text x="65.6" y="132">5</text>
<text x="65.6" y="128.4">6</text>
<text x="55.7" y="133.4">SDA</text>
<text x="331.4" y="214.9">5</text>
<text x="343.6" y="219.8">D-</text>
<text x="351" y="221.9">3</text>
<text x="351" y="218.4">2</text>
<text x="331.4" y="225.5">6</text>
<text x="342.4" y="223.3">D+</text>
<text x="437.2" y="225.5">4</text>
<text x="446.3" y="225.5">3</text>
<text x="212.6" y="232.5">17</text>
<text x="219.8" y="233.9">3V3OUT</text>
<text x="260.5" y="233.9">TXD</text>
<text x="270.2" y="232.5">1</text>
<text x="437.2" y="232.5">1</text>
<text x="446.3" y="232.5">2</text>
<text x="260.2" y="237.5">RXD</text>
<text x="270.2" y="236">5</text>
<text x="270.2" y="239.6">2</text>
<text x="212.6" y="243.1">16</text>
<text x="219.8" y="244.5">USBDM</text>
<text x="260.2" y="244.5">DSR</text>
<text x="260.4" y="241">DTR</text>
<text x="270.2" y="243.1">9</text>
<text x="212.6" y="250.2">15</text>
<text x="219.8" y="251.6">USBDP</text>
<text x="260.7" y="251.6">CTS</text>
<text x="260.7" y="248">RTS</text>
<text x="270.2" y="250.2">11</text>
<text x="270.2" y="246.6">3</text>
<text x="47" y="255.4">5</text>
<text x="52.2" y="256.9">PB0 (MOSIDISDAAIN0OC0AOC1AAREFPCINT0)</text>
<text x="259.9" y="255.1">DCD</text>
<text x="270.2" y="257.2">6</text>
<text x="270.2" y="253.7">10</text>
<text x="431.9" y="255.4">1</text>
<text x="436.4" y="256.9">1</text>
<text x="447.1" y="256.9">2</text>
<text x="451.6" y="255.4">2</text>
<text x="47" y="259">6</text>
<text x="47" y="262.5">7</text>
<text x="52.2" y="260.4">PB1 (MISODOAIN1OC0BOC1APCINT1)</text>
<text x="52.2" y="263.9">PB2 (SCKUSCKSCLADC1T0INT0PCINT2)</text>
<text x="263.5" y="258.6">RI</text>
<text x="431.9" y="259">3</text>
<text x="431.9" y="262.5">5</text>
<text x="436.4" y="260.4">3</text>
<text x="436.4" y="263.9">5</text>
<text x="447.1" y="260.4">4</text>
<text x="447.1" y="263.9">6</text>
<text x="451.6" y="259">4</text>
<text x="451.6" y="262.5">6</text>
<text x="47" y="266">2</text>
<text x="47" y="269.6">3</text>
<text x="52.2" y="267.4">PB3 (PCINT3XTAL1CLKIOC1BADC3)</text>
<text x="212.6" y="264.3">19</text>
<text x="219.8" y="265.7">RESET</text>
<text x="256.2" y="269.2">CBUS1</text>
<text x="256.2" y="265.7">CBUS0</text>
<text x="270.2" y="267.8">22</text>
<text x="270.2" y="264.3">23</text>
<text x="349.2" y="265.7">1</text>
<text x="349.2" y="269.2">3</text>
<text x="357.8" y="265.7">2</text>
<text x="357.8" y="269.2">4</text>
<text x="47" y="273.1">1</text>
<text x="52.2" y="274.5">PB5 (PCINT5RESETADC0DW)</text>
<text x="52.2" y="271">PB4 (PCINT4XTAL2CLKOOC1BADC2)</text>
<text x="212.6" y="271.3">27</text>
<text x="219.8" y="272.7">OSCI</text>
<text x="256.2" y="272.7">CBUS2</text>
<text x="270.2" y="271.3">13</text>
<text x="270.2" y="274.8">14</text>
<text x="212.6" y="281.9">28</text>
<text x="256.2" y="279.8">CBUS4</text>
<text x="256.2" y="276.3">CBUS3</text>
<text x="270.2" y="278.4">12</text>
<text x="219.8" y="283.3">OSCO</text>
<text x="262.5" y="286.8">NC</text>
<text x="270.2" y="285.4">8</text>
<text x="212.6" y="289">26</text>
<text x="219.8" y="290.4">TEST</text>
<text x="262.5" y="290.4">NC</text>
<text x="270.2" y="289">24</text>
</g>
<g font-size="3.2">
<text x="93.1" y="76.5" transform="rotate(-90 93.1 76.5)">2</text>
<text x="55.9" y="140.4">VSS</text>
<text x="65.6" y="139">4</text>
<text x="87.9" y="206.1">4</text>
<text x="118.2" y="206.1">3</text>
<text x="87.9" y="213.1">1</text>
<text x="118.2" y="213.1">2</text>
<text x="340.2" y="226.9">GND</text>
<text x="351" y="225.5">4</text>
<text x="47" y="280.1">4</text>
<text x="52.2" y="281.6">GND</text>
<text x="237.4" y="291.8" transform="rotate(-90 237.4 291.8)">AGND</text>
<text x="244.5" y="291.8" transform="rotate(-90 244.5 291.8)">GND</text>
<text x="248" y="291.8" transform="rotate(-90 248 291.8)">GND</text>
<text x="251.5" y="291.8" transform="rotate(-90 251.5 291.8)">GND</text>
<text x="236" y="299" transform="rotate(-90 236 299)">25</text>
<text x="243.1" y="297" transform="rotate(-90 243.1 297)">7</text>
<text x="246.6" y="299" transform="rotate(-90 246.6 299)">18</text>
<text x="250.1" y="299" transform="rotate(-90 250.1 299)">21</text>
</g>
<g font-size="3.2" fill="#f00">
<text x="38.2" y="139">8</text>
<text x="43.4" y="140.4">VCC</text>
<text x="351" y="214.9">1</text>
<text x="340.9" y="216.3">VCC</text>
<text x="239.5" y="227.2" transform="rotate(-90 239.5 227.2)">20</text>
<text x="246.6" y="227.2" transform="rotate(-90 246.6 227.2)">4</text>
<text x="240.9" y="237" transform="rotate(-90 240.9 237)">VCC</text>
<text x="248" y="240.8" transform="rotate(-90 248 240.8)">VCCIO</text>
<text x="121.1" y="281.6">VCC</text>
<text x="130.9" y="280.1">8</text>
</g>
<g font-size="2.5" fill="#f00">
<text x="229" y="67.4" transform="rotate(-90 229 67.4)">4</text>
<text x="236" y="69" transform="rotate(-90 236 69)">18</text>
<text x="230.8" y="77.1" transform="rotate(-90 230.8 77.1)">VCC</text>
<text x="237.9" y="78.8" transform="rotate(-90 237.9 78.8)">AVCC</text>
</g>
<g font-size="2.5" fill="#00f">
<text x="249.3" y="77.4">(CLKO/ICP1/PTCXY)PB0</text>
<text x="282.1" y="75.5">12</text>
<text x="256.1" y="80.9">(OC1A/PTCXY)PB1</text>
<text x="282.1" y="79.1">13</text>
<text x="282.1" y="82.6">14</text>
<text x="194.6" y="86.1">20</text>
<text x="200.7" y="88">AREF</text>
<text x="238.8" y="88">(MOSI0/TXD1/OC2A/PTCXY)PB3</text>
<text x="250" y="84.4">(OC1B/SS0/PTCXY)PB2</text>
<text x="282.1" y="86.1">15</text>
<text x="282.1" y="89.6">16</text>
<text x="246.7" y="91.5">(MISO0/RXD1/PTCXY)PB4</text>
<text x="248.5" y="95">(XCK0/SCK0/PTCXY)PB5</text>
<text x="282.1" y="93.2">17</text>
<text x="254.7" y="98.5">(XTAL1/TOSC1)PB6</text>
<text x="283.7" y="96.7">7</text>
<text x="283.7" y="100.2">8</text>
<text x="254.7" y="102.1">(XTAL2/TOSC2)PB7</text>
<text x="282.1" y="107.3">23</text>
<text x="248.3" y="109.1">(MISO1/ADC0/PTCY)PC0</text>
<text x="250" y="112.7">(SCK1/ADC1/PTCY)PC1</text>
<text x="282.1" y="110.8">24</text>
<text x="194.6" y="117.9">3</text>
<text x="200.7" y="119.7">PE0(PTCXY/SDA1/ICP4/ACO)</text>
<text x="257.8" y="116.2">(ADC2/PTCY)PC2</text>
<text x="257.8" y="119.7">(ADC3/PTCY)PC3</text>
<text x="282.1" y="114.3">25</text>
<text x="282.1" y="117.9">26</text>
<text x="194.6" y="121.4">6</text>
<text x="194.6" y="124.9">19</text>
<text x="200.7" y="123.2">PE1(PTCXY/SCL1/T4)</text>
<text x="249.8" y="123.2">(SDA0/ADC4/PTCY)PC4</text>
<text x="282.1" y="121.4">27</text>
<text x="282.1" y="124.9">28</text>
<text x="194.6" y="128.4">22</text>
<text x="200.7" y="130.3">PE3(PTCY/ADC7/T3/MOSI1)</text>
<text x="200.7" y="126.8">PE2(PTCY/ADC6/ICP3/SS1)</text>
<text x="250.3" y="126.8">(SCL0/ADC5/PTCY)PC5</text>
<text x="262" y="130.3">(RESET#)PC6</text>
<text x="282.1" y="128.4">29</text>
<text x="247.9" y="137.4">(RXD0/OC3A/PTCXY)PD0</text>
<text x="282.1" y="135.5">30</text>
<text x="248.1" y="140.9">(TXD0/OC4A/PTCXY)PD1</text>
<text x="282.1" y="139">31</text>
<text x="282.1" y="142.6">32</text>
<text x="240.7" y="144.4">(OC3B/OC4B/INT0/PTCXY)PD2</text>
<text x="248.8" y="147.9">(OC2B/INT1/PTCXY)PD3</text>
<text x="283.7" y="146.1">1</text>
<text x="283.7" y="149.6">2</text>
<text x="251.6" y="155">(OC0B/T1/PTCXY)PD5</text>
<text x="251.9" y="151.5">(XCK0/T0/PTCXY)PD4</text>
<text x="283.7" y="153.1">9</text>
<text x="248.6" y="158.5">(OC0A/AIN0/PTCXY)PD6</text>
<text x="282.1" y="156.7">10</text>
<text x="282.1" y="160.2">11</text>
<text x="256.6" y="162">(AIN1/PTCXY)PD7</text>
</g>
<g font-size="2.5">
<text x="234.3" y="164.4" transform="rotate(-90 234.3 164.4)">GND</text>
<text x="237.9" y="164.4" transform="rotate(-90 237.9 164.4)">GND</text>
<text x="232.5" y="170.6" transform="rotate(-90 232.5 170.6)">5</text>
<text x="236" y="170.6" transform="rotate(-90 236 170.6)">21</text>
</g>
</svg>
